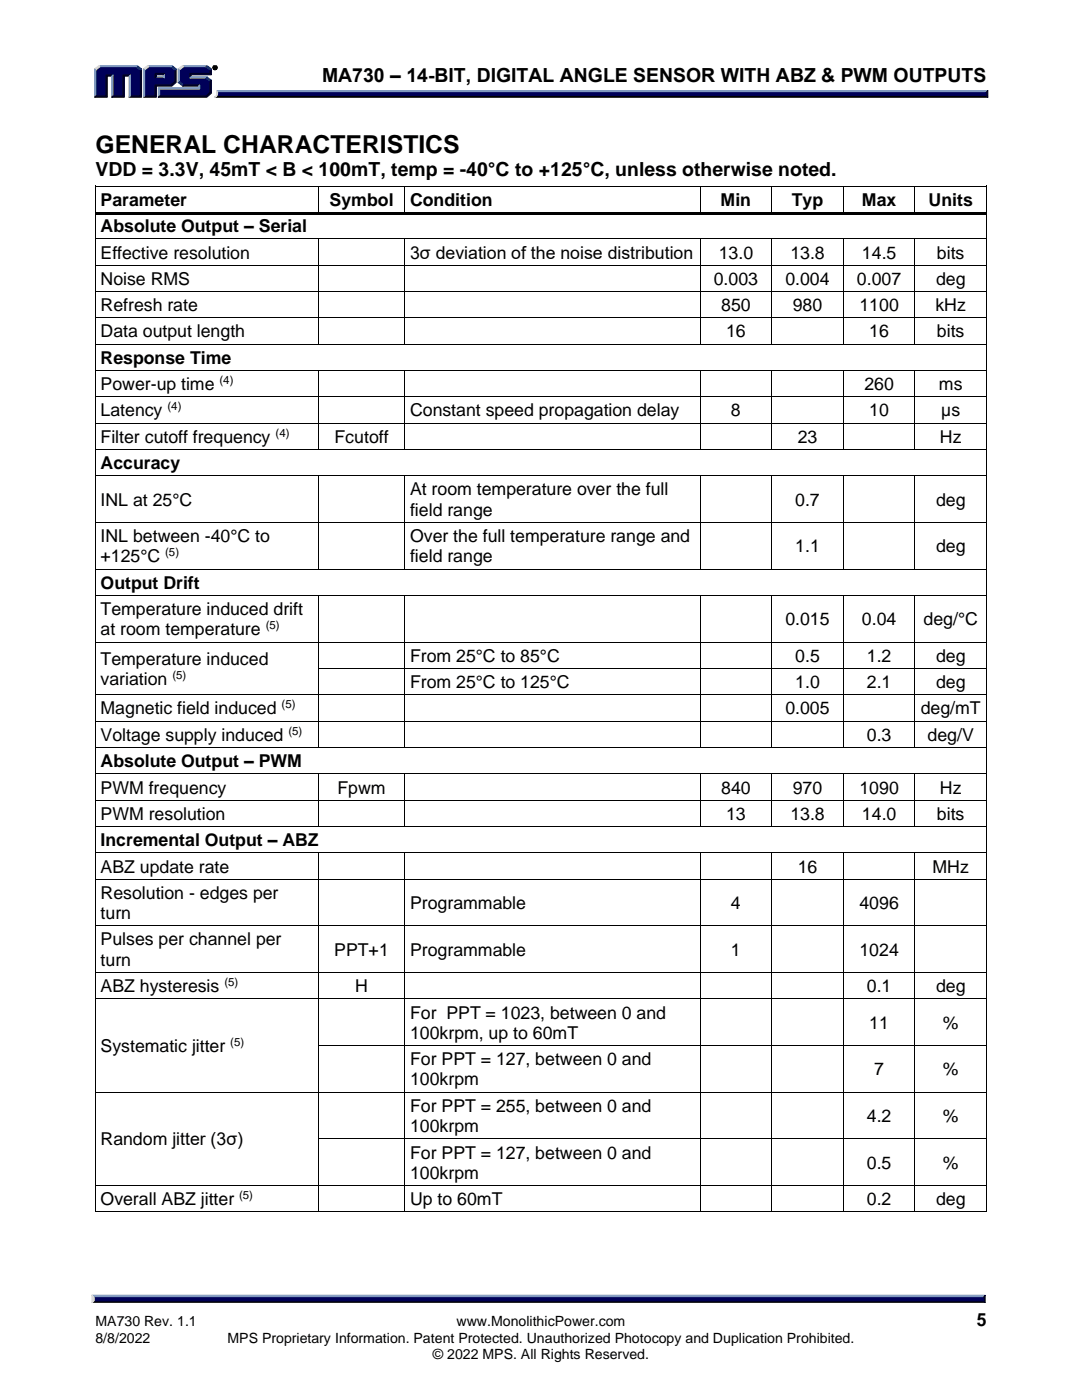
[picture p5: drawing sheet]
<svg xmlns="http://www.w3.org/2000/svg" width="216mm" height="279mm" viewBox="0 0 216 279" stroke-linecap="round" stroke-linejoin="round" font-family="sans-serif">
<g fill="#000" stroke="#000" stroke-width=".2">
<path d="M43.4 18.8h153.3l.4 .6h-154.3a.65 .65 0 0 0 .6-.6zM18.8 259.2h177.4l.4 .8h-178.3z"/>
<path d="M42.5 13.5a.46 .46 0 0 1 .9 0 .46 .46 0 0 1-.9 0zM42.5 13.5a.4 .4 0 0 0 .8 0 .4 .4 0 0 0-.8 0zM42.7 13.3h.3l.1 .4-.2-.2-.2 .2zM42.8 13.3l.1 .2 .1-.1z"/>
</g>
<g fill="#8099bf" stroke="#8099bf" stroke-width=".2">
<path d="M18.3 258.5h178.3l-.5 .7h-177.3z"/>
<path d="M43.2 18.1h153.9l-.4 .7h-153.3z"/>
<path d="M30.9 15.6l.3-.3h1.4l.2 .3z"/>
<path d="M36.5 13h4.8l-.2 .3h-4.5z"/>
<path d="M35.5 13.7l.3 .3v2.3l-.3 .1z"/>
<path d="M31.6 17.5h8v-.3l.3-.3v.9h-8z"/>
<path d="M31.6 17.5l.3 .3v1.3l-.3 .3z"/>
<path d="M37.9 15.6l.2-.3h3.2l-.2 .3z"/>
<path d="M29.5 13h4.8l-.2 .3h-4.4z"/>
<path d="M28.6 13.7l.3 .3v5.1l-.3 .3z"/>
<path d="M32.8 14.7v.9l-.2-.3v-.4z"/>
<path d="M19.8 13h7.6l-.3 .3h-7.2z"/>
<path d="M18.9 13.7l.2 .3v5.1l-.2 .3z"/>
<path d="M22.3 15.2l.2-.3v4.2l-.2 .3z"/>
<path d="M25.7 15.2l.3-.3v4.2l-.3 .3z"/>
</g>
<g fill="#000026" stroke="#000026" stroke-width=".2">
<path d="M196.6 258.5v1.5l-.4-.4v-.6z"/>
<path d="M197.1 18.1v1.3l-.4-.4v-.5z"/>
<path d="M36.6 16.9h3.3l-.3 .3h-3.1z"/>
<path d="M37.9 14.7h4v-.7l.3-.3v1.2h-4.1v.4l-.2 .3z"/>
<path d="M31.6 19.4l.3-.3h9.2l.8-.7v-2.2l.3-.2v2.6l-.9 .8z"/>
<path d="M30.9 16.9h3.2l.8-.6v-2.3l.2-.3v2.7l-.8 .8h-3.1v2.2h-2.6l.3-.3h2z"/>
<path d="M30.9 14.7h1.9l-.2 .2h-1.4v.4l-.3 .3z"/>
<path d="M28 14l.2-.3v5.7h-2.5l.3-.3h2z"/>
<path d="M21.1 14.9h1.4l-.2 .3h-.9v4.2h-2.5l.2-.3h2z"/>
<path d="M24.5 14.9h1.5l-.3 .3h-.9v4.2h-2.5l.2-.3h2z"/>
</g>
<g fill="#000059" stroke="#000059" stroke-width=".2">
<path d="M18.8 259h177.4v.6h-177.4z"/>
<path d="M43.4 18.5h153.3v.5h-153.4z"/>
<path d="M19.1 14l.8-.7h7.2l.9 .7v5.1h-2v-4.2h-1.5v4.2h-2v-4.2h-1.4v4.2h-2z"/>
<path d="M28.9 14l.8-.7h2.2v1.4h-1v.9h1.9v-.9h-1.2v-1.4h2.5l.8 .7v2.3l-.8 .6h-3.2v2.2h-2z"/>
<path d="M31.8 17.8h8v-.9h-3.2l-.8-.6v-2.3l.8-.7h4.5l.8 .7v.7h-4v.9h3.2l.8 .6v2.2l-.8 .7h-9.3z"/>
</g>
<g fill="#d9d9d9" stroke="#d9d9d9" stroke-width=".2">
<path d="M18.3 258.5l.5 .5v.6l-.5 .4z"/>
<path d="M43.2 18.1l.2 .5a.75 .75 0 0 1-.6 .8 1.12 1.12 0 0 0 .4-1.3z"/>
<path d="M35.5 13.7l1-.7 .1 .3-.8 .7z"/>
<path d="M28.6 13.7l.9-.7 .2 .3-.8 .7z"/>
<path d="M18.9 13.7l.9-.7 .1 .3-.8 .7z"/>
</g>
<g fill="#1a5999" stroke="#1a5999" stroke-width=".2">
<path d="M35.5 16.4l.3-.1 .8 .6-.1 .3z"/>
<path d="M41.3 15.3l.9 .7-.3 .2-.8-.6z"/>
<path d="M34.3 13l.8 .7-.2 .3-.8-.7z"/>
<path d="M27.4 13l.8 .7-.2 .3-.9-.7z"/>
<path d="M41.3 13l.9 .7-.3 .3-.8-.7z"/>
</g>
<g fill="#000">
<path d="M19 37.1h.1v.7h-.1z" fill-rule="evenodd"/>
<path d="M19 37.1h.1v.1h-.1z" fill-rule="evenodd"/>
<path d="M63.4 37.2h.2v.6h-.2z" fill-rule="evenodd"/>
<path d="M63.4 37.1h.2v.1h-.2z" fill-rule="evenodd"/>
<path d="M80.7 37.2h.2v.6h-.2z" fill-rule="evenodd"/>
<path d="M80.7 37.1h.2v.1h-.2z" fill-rule="evenodd"/>
<path d="M139.6 37.2h.2v.6h-.2z" fill-rule="evenodd"/>
<path d="M139.6 37.1h.2v.1h-.2z" fill-rule="evenodd"/>
<path d="M153.9 37.2h.2v.6h-.2z" fill-rule="evenodd"/>
<path d="M153.9 37.1h.2v.1h-.2z" fill-rule="evenodd"/>
<path d="M168.2 37.2h.2v.6h-.2z" fill-rule="evenodd"/>
<path d="M168.2 37.1h.2v.1h-.2z" fill-rule="evenodd"/>
<path d="M182.5 37.2h.2v.6h-.2z" fill-rule="evenodd"/>
<path d="M182.5 37.1h.2v.1h-.2z" fill-rule="evenodd"/>
<path d="M196.8 37.1h.2v.7h-.2z" fill-rule="evenodd"/>
<path d="M196.8 37.1h.2v.1h-.2z" fill-rule="evenodd"/>
<path d="M19 42.3h.1v.7h-.1z" fill-rule="evenodd"/>
<path d="M19 47.6h.1v.7h-.1z" fill-rule="evenodd"/>
<path d="M19 52.8h.1v.7h-.1z" fill-rule="evenodd"/>
<path d="M19 58.1h.1v.7h-.1z" fill-rule="evenodd"/>
<path d="M19.1 42.3h44.3v.5h-44.3z" fill-rule="evenodd"/>
<path d="M63.4 42.3h.6v.5h-.6z" fill-rule="evenodd"/>
<path d="M63.4 47.7h.2v.6h-.2z" fill-rule="evenodd"/>
<path d="M63.4 47.6h.2v.1h-.2z" fill-rule="evenodd"/>
<path d="M63.4 52.8h.2v.7h-.2z" fill-rule="evenodd"/>
<path d="M63.4 58.1h.2v.7h-.2z" fill-rule="evenodd"/>
<path d="M64 42.3h16.7v.5h-16.7z" fill-rule="evenodd"/>
<path d="M80.7 42.3h.5v.5h-.5z" fill-rule="evenodd"/>
<path d="M80.7 47.7h.2v.6h-.2z" fill-rule="evenodd"/>
<path d="M80.7 47.6h.2v.1h-.2z" fill-rule="evenodd"/>
<path d="M80.7 52.8h.2v.7h-.2z" fill-rule="evenodd"/>
<path d="M80.7 58.1h.2v.7h-.2z" fill-rule="evenodd"/>
<path d="M81.2 42.3h58.4v.5h-58.4z" fill-rule="evenodd"/>
<path d="M139.6 42.3h.6v.5h-.6z" fill-rule="evenodd"/>
<path d="M139.6 47.7h.2v.6h-.2z" fill-rule="evenodd"/>
<path d="M139.6 47.6h.2v.1h-.2z" fill-rule="evenodd"/>
<path d="M139.6 52.8h.2v.7h-.2z" fill-rule="evenodd"/>
<path d="M139.6 58.1h.2v.7h-.2z" fill-rule="evenodd"/>
<path d="M140.2 42.3h13.7v.5h-13.7z" fill-rule="evenodd"/>
<path d="M153.9 42.3h.5v.5h-.5z" fill-rule="evenodd"/>
<path d="M153.9 47.7h.2v.6h-.2z" fill-rule="evenodd"/>
<path d="M153.9 47.6h.2v.1h-.2z" fill-rule="evenodd"/>
<path d="M153.9 52.8h.2v.7h-.2z" fill-rule="evenodd"/>
<path d="M153.9 58.1h.2v.7h-.2z" fill-rule="evenodd"/>
<path d="M154.4 42.3h13.8v.5h-13.8z" fill-rule="evenodd"/>
<path d="M168.2 42.3h.5v.5h-.5z" fill-rule="evenodd"/>
<path d="M168.2 47.7h.2v.6h-.2z" fill-rule="evenodd"/>
<path d="M168.2 47.6h.2v.1h-.2z" fill-rule="evenodd"/>
<path d="M168.2 52.8h.2v.7h-.2z" fill-rule="evenodd"/>
<path d="M168.2 58.1h.2v.7h-.2z" fill-rule="evenodd"/>
<path d="M168.7 42.3h13.8v.5h-13.8z" fill-rule="evenodd"/>
<path d="M182.5 42.3h.5v.5h-.5z" fill-rule="evenodd"/>
<path d="M182.5 47.7h.2v.6h-.2z" fill-rule="evenodd"/>
<path d="M182.5 47.6h.2v.1h-.2z" fill-rule="evenodd"/>
<path d="M182.5 52.8h.2v.7h-.2z" fill-rule="evenodd"/>
<path d="M182.5 58.1h.2v.7h-.2z" fill-rule="evenodd"/>
<path d="M183 42.3h13.8v.5h-13.8z" fill-rule="evenodd"/>
<path d="M196.8 42.3h.2v.7h-.2z" fill-rule="evenodd"/>
<path d="M196.8 47.6h.2v.7h-.2z" fill-rule="evenodd"/>
<path d="M196.8 52.8h.2v.7h-.2z" fill-rule="evenodd"/>
<path d="M196.8 58.1h.2v.7h-.2z" fill-rule="evenodd"/>
<path d="M19 63.3h.1v.7h-.1z" fill-rule="evenodd"/>
<path d="M19 68.6h.1v.7h-.1z" fill-rule="evenodd"/>
<path d="M19 73.9h.1v.7h-.1z" fill-rule="evenodd"/>
<path d="M19 79.1h.1v.7h-.1z" fill-rule="evenodd"/>
<path d="M63.4 63.3h.2v.7h-.2z" fill-rule="evenodd"/>
<path d="M63.4 68.6h.2v.2h-.2z" fill-rule="evenodd"/>
<path d="M63.4 74h.2v.6h-.2z" fill-rule="evenodd"/>
<path d="M63.4 73.9h.2v.1h-.2z" fill-rule="evenodd"/>
<path d="M63.4 79.1h.2v.7h-.2z" fill-rule="evenodd"/>
<path d="M80.7 63.3h.2v.7h-.2z" fill-rule="evenodd"/>
<path d="M80.7 68.6h.2v.2h-.2z" fill-rule="evenodd"/>
<path d="M80.7 74h.2v.6h-.2z" fill-rule="evenodd"/>
<path d="M80.7 73.9h.2v.1h-.2z" fill-rule="evenodd"/>
<path d="M80.7 79.1h.2v.7h-.2z" fill-rule="evenodd"/>
<path d="M139.6 63.3h.2v.7h-.2z" fill-rule="evenodd"/>
<path d="M139.6 68.6h.2v.2h-.2z" fill-rule="evenodd"/>
<path d="M139.6 74h.2v.6h-.2z" fill-rule="evenodd"/>
<path d="M139.6 73.9h.2v.1h-.2z" fill-rule="evenodd"/>
<path d="M139.6 79.1h.2v.7h-.2z" fill-rule="evenodd"/>
<path d="M153.9 63.3h.2v.7h-.2z" fill-rule="evenodd"/>
<path d="M153.9 68.6h.2v.2h-.2z" fill-rule="evenodd"/>
<path d="M153.9 74h.2v.6h-.2z" fill-rule="evenodd"/>
<path d="M153.9 73.9h.2v.1h-.2z" fill-rule="evenodd"/>
<path d="M153.9 79.1h.2v.7h-.2z" fill-rule="evenodd"/>
<path d="M168.2 63.3h.2v.7h-.2z" fill-rule="evenodd"/>
<path d="M168.2 68.6h.2v.2h-.2z" fill-rule="evenodd"/>
<path d="M168.2 74h.2v.6h-.2z" fill-rule="evenodd"/>
<path d="M168.2 73.9h.2v.1h-.2z" fill-rule="evenodd"/>
<path d="M168.2 79.1h.2v.7h-.2z" fill-rule="evenodd"/>
<path d="M182.5 63.3h.2v.7h-.2z" fill-rule="evenodd"/>
<path d="M182.5 68.6h.2v.2h-.2z" fill-rule="evenodd"/>
<path d="M182.5 74h.2v.6h-.2z" fill-rule="evenodd"/>
<path d="M182.5 73.9h.2v.1h-.2z" fill-rule="evenodd"/>
<path d="M182.5 79.1h.2v.7h-.2z" fill-rule="evenodd"/>
<path d="M196.8 63.3h.2v.7h-.2z" fill-rule="evenodd"/>
<path d="M196.8 68.6h.2v.7h-.2z" fill-rule="evenodd"/>
<path d="M196.8 73.9h.2v.7h-.2z" fill-rule="evenodd"/>
<path d="M196.8 79.1h.2v.7h-.2z" fill-rule="evenodd"/>
<path d="M19 84.4h.1v.7h-.1z" fill-rule="evenodd"/>
<path d="M19 89.6h.1v.7h-.1z" fill-rule="evenodd"/>
<path d="M19 94.9h.1v.7h-.1z" fill-rule="evenodd"/>
<path d="M63.4 84.4h.2v.7h-.2z" fill-rule="evenodd"/>
<path d="M63.4 89.6h.2v.2h-.2z" fill-rule="evenodd"/>
<path d="M63.4 95h.2v.6h-.2z" fill-rule="evenodd"/>
<path d="M63.4 94.9h.2v.1h-.2z" fill-rule="evenodd"/>
<path d="M80.7 84.4h.2v.7h-.2z" fill-rule="evenodd"/>
<path d="M80.7 89.6h.2v.2h-.2z" fill-rule="evenodd"/>
<path d="M80.7 95h.2v.6h-.2z" fill-rule="evenodd"/>
<path d="M80.7 94.9h.2v.1h-.2z" fill-rule="evenodd"/>
<path d="M139.6 84.4h.2v.7h-.2z" fill-rule="evenodd"/>
<path d="M139.6 89.6h.2v.2h-.2z" fill-rule="evenodd"/>
<path d="M139.6 95h.2v.6h-.2z" fill-rule="evenodd"/>
<path d="M139.6 94.9h.2v.1h-.2z" fill-rule="evenodd"/>
<path d="M153.9 84.4h.2v.7h-.2z" fill-rule="evenodd"/>
<path d="M153.9 89.6h.2v.2h-.2z" fill-rule="evenodd"/>
<path d="M153.9 95h.2v.6h-.2z" fill-rule="evenodd"/>
<path d="M153.9 94.9h.2v.1h-.2z" fill-rule="evenodd"/>
<path d="M168.2 84.4h.2v.7h-.2z" fill-rule="evenodd"/>
<path d="M168.2 89.6h.2v.2h-.2z" fill-rule="evenodd"/>
<path d="M168.2 95h.2v.6h-.2z" fill-rule="evenodd"/>
<path d="M168.2 94.9h.2v.1h-.2z" fill-rule="evenodd"/>
<path d="M182.5 84.4h.2v.7h-.2z" fill-rule="evenodd"/>
<path d="M182.5 89.6h.2v.2h-.2z" fill-rule="evenodd"/>
<path d="M182.5 95h.2v.6h-.2z" fill-rule="evenodd"/>
<path d="M182.5 94.9h.2v.1h-.2z" fill-rule="evenodd"/>
<path d="M196.8 84.4h.2v.7h-.2z" fill-rule="evenodd"/>
<path d="M196.8 89.6h.2v.7h-.2z" fill-rule="evenodd"/>
<path d="M196.8 94.9h.2v.7h-.2z" fill-rule="evenodd"/>
<path d="M19 104.2h.1v.7h-.1z" fill-rule="evenodd"/>
<path d="M19 113.5h.1v.7h-.1z" fill-rule="evenodd"/>
<path d="M19 118.8h.1v.7h-.1z" fill-rule="evenodd"/>
<path d="M63.4 104.2h.2v.7h-.2z" fill-rule="evenodd"/>
<path d="M63.4 113.5h.2v.2h-.2z" fill-rule="evenodd"/>
<path d="M63.4 118.9h.2v.6h-.2z" fill-rule="evenodd"/>
<path d="M63.4 118.8h.2v.1h-.2z" fill-rule="evenodd"/>
<path d="M80.7 104.2h.2v.7h-.2z" fill-rule="evenodd"/>
<path d="M80.7 113.5h.2v.2h-.2z" fill-rule="evenodd"/>
<path d="M80.7 118.9h.2v.6h-.2z" fill-rule="evenodd"/>
<path d="M80.7 118.8h.2v.1h-.2z" fill-rule="evenodd"/>
<path d="M139.6 104.2h.2v.7h-.2z" fill-rule="evenodd"/>
<path d="M139.6 113.5h.2v.2h-.2z" fill-rule="evenodd"/>
<path d="M139.6 118.9h.2v.6h-.2z" fill-rule="evenodd"/>
<path d="M139.6 118.8h.2v.1h-.2z" fill-rule="evenodd"/>
<path d="M153.9 104.2h.2v.7h-.2z" fill-rule="evenodd"/>
<path d="M153.9 113.5h.2v.2h-.2z" fill-rule="evenodd"/>
<path d="M153.9 118.9h.2v.6h-.2z" fill-rule="evenodd"/>
<path d="M153.9 118.8h.2v.1h-.2z" fill-rule="evenodd"/>
<path d="M168.2 104.2h.2v.7h-.2z" fill-rule="evenodd"/>
<path d="M168.2 113.5h.2v.2h-.2z" fill-rule="evenodd"/>
<path d="M168.2 118.9h.2v.6h-.2z" fill-rule="evenodd"/>
<path d="M168.2 118.8h.2v.1h-.2z" fill-rule="evenodd"/>
<path d="M182.5 104.2h.2v.7h-.2z" fill-rule="evenodd"/>
<path d="M182.5 113.5h.2v.2h-.2z" fill-rule="evenodd"/>
<path d="M182.5 118.9h.2v.6h-.2z" fill-rule="evenodd"/>
<path d="M182.5 118.8h.2v.1h-.2z" fill-rule="evenodd"/>
<path d="M196.8 104.2h.2v.7h-.2z" fill-rule="evenodd"/>
<path d="M196.8 113.5h.2v.7h-.2z" fill-rule="evenodd"/>
<path d="M196.8 118.8h.2v.7h-.2z" fill-rule="evenodd"/>
<path d="M19 128.1h.1v.7h-.1z" fill-rule="evenodd"/>
<path d="M19 133.3h.1v.7h-.1z" fill-rule="evenodd"/>
<path d="M19 138.6h.1v.7h-.1z" fill-rule="evenodd"/>
<path d="M63.4 128.1h.2v.7h-.2z" fill-rule="evenodd"/>
<path d="M63.4 133.3h.2v.7h-.2z" fill-rule="evenodd"/>
<path d="M63.4 138.6h.2v.7h-.2z" fill-rule="evenodd"/>
<path d="M80.7 128.1h.2v.7h-.2z" fill-rule="evenodd"/>
<path d="M80.7 133.3h.2v.7h-.2z" fill-rule="evenodd"/>
<path d="M80.7 138.6h.2v.7h-.2z" fill-rule="evenodd"/>
<path d="M139.6 128.1h.2v.7h-.2z" fill-rule="evenodd"/>
<path d="M139.6 133.3h.2v.7h-.2z" fill-rule="evenodd"/>
<path d="M139.6 138.6h.2v.7h-.2z" fill-rule="evenodd"/>
<path d="M153.9 128.1h.2v.7h-.2z" fill-rule="evenodd"/>
<path d="M153.9 133.3h.2v.7h-.2z" fill-rule="evenodd"/>
<path d="M153.9 138.6h.2v.7h-.2z" fill-rule="evenodd"/>
<path d="M168.2 128.1h.2v.7h-.2z" fill-rule="evenodd"/>
<path d="M168.2 133.3h.2v.7h-.2z" fill-rule="evenodd"/>
<path d="M168.2 138.6h.2v.7h-.2z" fill-rule="evenodd"/>
<path d="M182.5 128.1h.2v.7h-.2z" fill-rule="evenodd"/>
<path d="M182.5 133.3h.2v.7h-.2z" fill-rule="evenodd"/>
<path d="M182.5 138.6h.2v.7h-.2z" fill-rule="evenodd"/>
<path d="M196.8 128.1h.2v.7h-.2z" fill-rule="evenodd"/>
<path d="M196.8 133.3h.2v.7h-.2z" fill-rule="evenodd"/>
<path d="M196.8 138.6h.2v.7h-.2z" fill-rule="evenodd"/>
<path d="M19 143.8h.1v.7h-.1z" fill-rule="evenodd"/>
<path d="M19 149.1h.1v.7h-.1z" fill-rule="evenodd"/>
<path d="M19 154.4h.1v.7h-.1z" fill-rule="evenodd"/>
<path d="M63.4 143.8h.2v.7h-.2z" fill-rule="evenodd"/>
<path d="M63.4 149.1h.2v.2h-.2z" fill-rule="evenodd"/>
<path d="M63.4 154.5h.2v.6h-.2z" fill-rule="evenodd"/>
<path d="M63.4 154.4h.2v.1h-.2z" fill-rule="evenodd"/>
<path d="M80.7 143.8h.2v.7h-.2z" fill-rule="evenodd"/>
<path d="M80.7 149.1h.2v.2h-.2z" fill-rule="evenodd"/>
<path d="M80.7 154.5h.2v.6h-.2z" fill-rule="evenodd"/>
<path d="M80.7 154.4h.2v.1h-.2z" fill-rule="evenodd"/>
<path d="M139.6 143.8h.2v.7h-.2z" fill-rule="evenodd"/>
<path d="M139.6 149.1h.2v.2h-.2z" fill-rule="evenodd"/>
<path d="M139.6 154.5h.2v.6h-.2z" fill-rule="evenodd"/>
<path d="M139.6 154.4h.2v.1h-.2z" fill-rule="evenodd"/>
<path d="M153.9 143.8h.2v.7h-.2z" fill-rule="evenodd"/>
<path d="M153.9 149.1h.2v.2h-.2z" fill-rule="evenodd"/>
<path d="M153.9 154.5h.2v.6h-.2z" fill-rule="evenodd"/>
<path d="M153.9 154.4h.2v.1h-.2z" fill-rule="evenodd"/>
<path d="M168.2 143.8h.2v.7h-.2z" fill-rule="evenodd"/>
<path d="M168.2 149.1h.2v.2h-.2z" fill-rule="evenodd"/>
<path d="M168.2 154.5h.2v.6h-.2z" fill-rule="evenodd"/>
<path d="M168.2 154.4h.2v.1h-.2z" fill-rule="evenodd"/>
<path d="M182.5 143.8h.2v.7h-.2z" fill-rule="evenodd"/>
<path d="M182.5 149.1h.2v.2h-.2z" fill-rule="evenodd"/>
<path d="M182.5 154.5h.2v.6h-.2z" fill-rule="evenodd"/>
<path d="M182.5 154.4h.2v.1h-.2z" fill-rule="evenodd"/>
<path d="M196.8 143.8h.2v.7h-.2z" fill-rule="evenodd"/>
<path d="M196.8 149.1h.2v.7h-.2z" fill-rule="evenodd"/>
<path d="M196.8 154.4h.2v.7h-.2z" fill-rule="evenodd"/>
<path d="M19 159.6h.1v.7h-.1z" fill-rule="evenodd"/>
<path d="M19 164.9h.1v.7h-.1z" fill-rule="evenodd"/>
<path d="M19 170.1h.1v.7h-.1z" fill-rule="evenodd"/>
<path d="M19 175.4h.1v.7h-.1z" fill-rule="evenodd"/>
<path d="M63.4 159.6h.2v.7h-.2z" fill-rule="evenodd"/>
<path d="M63.4 164.9h.2v.2h-.2z" fill-rule="evenodd"/>
<path d="M63.4 170.3h.2v.5h-.2z" fill-rule="evenodd"/>
<path d="M63.4 170.1h.2v.2h-.2z" fill-rule="evenodd"/>
<path d="M63.4 175.4h.2v.7h-.2z" fill-rule="evenodd"/>
<path d="M80.7 159.6h.2v.7h-.2z" fill-rule="evenodd"/>
<path d="M80.7 164.9h.2v.2h-.2z" fill-rule="evenodd"/>
<path d="M80.7 170.3h.2v.5h-.2z" fill-rule="evenodd"/>
<path d="M80.7 170.1h.2v.2h-.2z" fill-rule="evenodd"/>
<path d="M80.7 175.4h.2v.7h-.2z" fill-rule="evenodd"/>
<path d="M139.6 159.6h.2v.7h-.2z" fill-rule="evenodd"/>
<path d="M139.6 164.9h.2v.2h-.2z" fill-rule="evenodd"/>
<path d="M139.6 170.3h.2v.5h-.2z" fill-rule="evenodd"/>
<path d="M139.6 170.1h.2v.2h-.2z" fill-rule="evenodd"/>
<path d="M139.6 175.4h.2v.7h-.2z" fill-rule="evenodd"/>
<path d="M153.9 159.6h.2v.7h-.2z" fill-rule="evenodd"/>
<path d="M153.9 164.9h.2v.2h-.2z" fill-rule="evenodd"/>
<path d="M153.9 170.3h.2v.5h-.2z" fill-rule="evenodd"/>
<path d="M153.9 170.1h.2v.2h-.2z" fill-rule="evenodd"/>
<path d="M153.9 175.4h.2v.7h-.2z" fill-rule="evenodd"/>
<path d="M168.2 159.6h.2v.7h-.2z" fill-rule="evenodd"/>
<path d="M168.2 164.9h.2v.2h-.2z" fill-rule="evenodd"/>
<path d="M168.2 170.3h.2v.5h-.2z" fill-rule="evenodd"/>
<path d="M168.2 170.1h.2v.2h-.2z" fill-rule="evenodd"/>
<path d="M168.2 175.4h.2v.7h-.2z" fill-rule="evenodd"/>
<path d="M182.5 159.6h.2v.7h-.2z" fill-rule="evenodd"/>
<path d="M182.5 164.9h.2v.2h-.2z" fill-rule="evenodd"/>
<path d="M182.5 170.3h.2v.5h-.2z" fill-rule="evenodd"/>
<path d="M182.5 170.1h.2v.2h-.2z" fill-rule="evenodd"/>
<path d="M182.5 175.4h.2v.7h-.2z" fill-rule="evenodd"/>
<path d="M196.8 159.6h.2v.7h-.2z" fill-rule="evenodd"/>
<path d="M196.8 164.9h.2v.7h-.2z" fill-rule="evenodd"/>
<path d="M196.8 170.1h.2v.7h-.2z" fill-rule="evenodd"/>
<path d="M196.8 175.4h.2v.7h-.2z" fill-rule="evenodd"/>
<path d="M19 184.7h.1v.7h-.1z" fill-rule="evenodd"/>
<path d="M19 194h.1v.7h-.1z" fill-rule="evenodd"/>
<path d="M19 199.3h.1v.7h-.1z" fill-rule="evenodd"/>
<path d="M63.4 184.7h.2v.7h-.2z" fill-rule="evenodd"/>
<path d="M63.4 194h.2v.7h-.2z" fill-rule="evenodd"/>
<path d="M63.4 199.3h.2v.7h-.2z" fill-rule="evenodd"/>
<path d="M80.7 184.7h.2v.7h-.2z" fill-rule="evenodd"/>
<path d="M80.7 194h.2v.7h-.2z" fill-rule="evenodd"/>
<path d="M80.7 199.3h.2v.7h-.2z" fill-rule="evenodd"/>
<path d="M139.6 184.7h.2v.7h-.2z" fill-rule="evenodd"/>
<path d="M139.6 194h.2v.7h-.2z" fill-rule="evenodd"/>
<path d="M139.6 199.3h.2v.7h-.2z" fill-rule="evenodd"/>
<path d="M153.9 184.7h.2v.7h-.2z" fill-rule="evenodd"/>
<path d="M153.9 194h.2v.7h-.2z" fill-rule="evenodd"/>
<path d="M153.9 199.3h.2v.7h-.2z" fill-rule="evenodd"/>
<path d="M168.2 184.7h.2v.7h-.2z" fill-rule="evenodd"/>
<path d="M168.2 194h.2v.7h-.2z" fill-rule="evenodd"/>
<path d="M168.2 199.3h.2v.7h-.2z" fill-rule="evenodd"/>
<path d="M182.5 184.7h.2v.7h-.2z" fill-rule="evenodd"/>
<path d="M182.5 194h.2v.7h-.2z" fill-rule="evenodd"/>
<path d="M182.5 199.3h.2v.7h-.2z" fill-rule="evenodd"/>
<path d="M196.8 184.7h.2v.7h-.2z" fill-rule="evenodd"/>
<path d="M196.8 194h.2v.7h-.2z" fill-rule="evenodd"/>
<path d="M196.8 199.3h.2v.7h-.2z" fill-rule="evenodd"/>
<path d="M19 208.6h.1v.7h-.1z" fill-rule="evenodd"/>
<path d="M19 217.9h.1v.7h-.1z" fill-rule="evenodd"/>
<path d="M63.4 208.6h.2v.7h-.2z" fill-rule="evenodd"/>
<path d="M63.4 217.9h.2v.7h-.2z" fill-rule="evenodd"/>
<path d="M80.7 208.6h.2v.7h-.2z" fill-rule="evenodd"/>
<path d="M80.7 217.9h.2v.7h-.2z" fill-rule="evenodd"/>
<path d="M139.6 208.6h.2v.7h-.2z" fill-rule="evenodd"/>
<path d="M139.6 217.9h.2v.7h-.2z" fill-rule="evenodd"/>
<path d="M153.9 208.6h.2v.7h-.2z" fill-rule="evenodd"/>
<path d="M153.9 217.9h.2v.7h-.2z" fill-rule="evenodd"/>
<path d="M168.2 208.6h.2v.7h-.2z" fill-rule="evenodd"/>
<path d="M168.2 217.9h.2v.7h-.2z" fill-rule="evenodd"/>
<path d="M182.5 208.6h.2v.7h-.2z" fill-rule="evenodd"/>
<path d="M182.5 217.9h.2v.7h-.2z" fill-rule="evenodd"/>
<path d="M196.8 208.6h.2v.7h-.2z" fill-rule="evenodd"/>
<path d="M196.8 217.9h.2v.7h-.2z" fill-rule="evenodd"/>
<path d="M19 227.2h.1v.7h-.1z" fill-rule="evenodd"/>
<path d="M19 236.5h.1v.7h-.1z" fill-rule="evenodd"/>
<path d="M63.4 227.2h.2v.7h-.2z" fill-rule="evenodd"/>
<path d="M63.4 236.5h.2v.7h-.2z" fill-rule="evenodd"/>
<path d="M80.7 227.2h.2v.7h-.2z" fill-rule="evenodd"/>
<path d="M80.7 236.5h.2v.7h-.2z" fill-rule="evenodd"/>
<path d="M139.6 227.2h.2v.7h-.2z" fill-rule="evenodd"/>
<path d="M139.6 236.5h.2v.7h-.2z" fill-rule="evenodd"/>
<path d="M153.9 227.2h.2v.7h-.2z" fill-rule="evenodd"/>
<path d="M153.9 236.5h.2v.7h-.2z" fill-rule="evenodd"/>
<path d="M168.2 227.2h.2v.7h-.2z" fill-rule="evenodd"/>
<path d="M168.2 236.5h.2v.7h-.2z" fill-rule="evenodd"/>
<path d="M182.5 227.2h.2v.7h-.2z" fill-rule="evenodd"/>
<path d="M182.5 236.5h.2v.7h-.2z" fill-rule="evenodd"/>
<path d="M196.8 227.2h.2v.7h-.2z" fill-rule="evenodd"/>
<path d="M196.8 236.5h.2v.7h-.2z" fill-rule="evenodd"/>
<path d="M19 241.8h.1v.1h-.1z" fill-rule="evenodd"/>
<path d="M19 241.8h.1v.1h-.1z" fill-rule="evenodd"/>
<path d="M63.4 241.8h.2v.1h-.2z" fill-rule="evenodd"/>
<path d="M80.7 241.8h.2v.1h-.2z" fill-rule="evenodd"/>
<path d="M139.6 241.8h.2v.1h-.2z" fill-rule="evenodd"/>
<path d="M153.9 241.8h.2v.1h-.2z" fill-rule="evenodd"/>
<path d="M168.2 241.8h.2v.1h-.2z" fill-rule="evenodd"/>
<path d="M182.5 241.8h.2v.1h-.2z" fill-rule="evenodd"/>
<path d="M196.8 241.8h.2v.1h-.2z" fill-rule="evenodd"/>
<path d="M196.8 241.8h.2v.1h-.2z" fill-rule="evenodd"/>
</g>
<g fill="none" stroke="#000" stroke-width=".2">
<path d="M19 37.8v4.5M19.1 37.1h44.3M63.5 37.8v4.5M63.6 37.1h17.1M80.8 37.8v4.5M80.9 37.1h58.7M139.7 37.8v4.5M139.8 37.1h14.1M154 37.8v4.5M154.1 37.1h14.1M168.3 37.8v4.5M168.4 37.1h14.1"/>
<path d="M182.6 37.8v4.5M182.7 37.1h14.1M196.9 37.8v4.5M19 43v4.6M19 48.3v4.5M19 53.5v4.6M19 58.8v4.5M19.1 47.7h44.3M19.1 52.9h44.3M19.1 58.2h44.3M63.5 48.3v4.5M63.5 53.5v4.6"/>
<path d="M63.5 58.8v4.5M63.6 47.7h17.1M63.6 52.9h17.1M63.6 58.2h17.1M80.8 48.3v4.5M80.8 53.5v4.6M80.8 58.8v4.5M80.9 47.7h58.7M80.9 52.9h58.7M80.9 58.2h58.7M139.7 48.3v4.5M139.7 53.5v4.6"/>
<path d="M139.7 58.8v4.5M139.8 47.7h14.1M139.8 52.9h14.1M139.8 58.2h14.1M154 48.3v4.5M154 53.5v4.6M154 58.8v4.5M154.1 47.7h14.1M154.1 52.9h14.1M154.1 58.2h14.1M168.3 48.3v4.5M168.3 53.5v4.6"/>
<path d="M168.3 58.8v4.5M168.4 47.7h14.1M168.4 52.9h14.1M168.4 58.2h14.1M182.6 48.3v4.5M182.6 53.5v4.6M182.6 58.8v4.5M182.7 47.7h14.1M182.7 52.9h14.1M182.7 58.2h14.1M196.9 43v4.6M196.9 48.3v4.5"/>
<path d="M196.9 53.5v4.6M196.9 58.8v4.5M19 64v4.6M19 69.3v4.6M19 74.6v4.5M19 79.8v4.6M19.1 63.4h44.3M19.1 68.7h44.3M19.1 73.9h44.3M19.1 79.2h44.3M63.5 64v4.6M63.5 74.6v4.5"/>
<path d="M63.5 79.8v4.6M63.6 63.4h17.1M63.6 68.7h17.1M63.6 73.9h17.1M63.6 79.2h17.1M80.8 64v4.6M80.8 74.6v4.5M80.8 79.8v4.6M80.9 63.4h58.7M80.9 68.7h58.7M80.9 73.9h58.7M80.9 79.2h58.7"/>
<path d="M139.7 64v4.6M139.7 74.6v4.5M139.7 79.8v4.6M139.8 63.4h14.1M139.8 68.7h14.1M139.8 73.9h14.1M139.8 79.2h14.1M154 64v4.6M154 74.6v4.5M154 79.8v4.6M154.1 63.4h14.1M154.1 68.7h14.1"/>
<path d="M154.1 73.9h14.1M154.1 79.2h14.1M168.3 64v4.6M168.3 74.6v4.5M168.3 79.8v4.6M168.4 63.4h14.1M168.4 68.7h14.1M168.4 73.9h14.1M168.4 79.2h14.1M182.6 64v4.6M182.6 74.6v4.5M182.6 79.8v4.6"/>
<path d="M182.7 63.4h14.1M182.7 68.7h14.1M182.7 73.9h14.1M182.7 79.2h14.1M196.9 64v4.6M196.9 69.3v4.6M196.9 74.6v4.5M196.9 79.8v4.6M19 85.1v4.5M19 90.3v4.6M19 95.6v8.6M19.1 84.5h44.3"/>
<path d="M19.1 89.7h44.3M19.1 95h44.3M63.5 85.1v4.5M63.5 95.6v8.6M63.6 84.5h17.1M63.6 89.7h17.1M63.6 95h17.1M80.8 85.1v4.5M80.8 95.6v8.6M80.9 84.5h58.7M80.9 89.7h58.7M80.9 95h58.7"/>
<path d="M139.7 85.1v4.5M139.7 95.6v8.6M139.8 84.5h14.1M139.8 89.7h14.1M139.8 95h14.1M154 85.1v4.5M154 95.6v8.6M154.1 84.5h14.1M154.1 89.7h14.1M154.1 95h14.1M168.3 85.1v4.5M168.3 95.6v8.6"/>
<path d="M168.4 84.5h14.1M168.4 89.7h14.1M168.4 95h14.1M182.6 85.1v4.5M182.6 95.6v8.6M182.7 84.5h14.1M182.7 89.7h14.1M182.7 95h14.1M196.9 85.1v4.5M196.9 90.3v4.6M196.9 95.6v8.6M19 104.9v8.6"/>
<path d="M19 114.2v4.6M19 119.5v8.6M19.1 104.3h44.3M19.1 113.6h44.3M19.1 118.8h44.3M63.5 104.9v8.6M63.5 119.5v8.6M63.6 104.3h17.1M63.6 113.6h17.1M63.6 118.8h17.1M80.8 104.9v8.6M80.8 119.5v8.6"/>
<path d="M80.9 104.3h58.7M80.9 113.6h58.7M80.9 118.8h58.7M139.7 104.9v8.6M139.7 119.5v8.6M139.8 104.3h14.1M139.8 113.6h14.1M139.8 118.8h14.1M154 104.9v8.6M154 119.5v8.6M154.1 104.3h14.1M154.1 113.6h14.1"/>
<path d="M154.1 118.8h14.1M168.3 104.9v8.6M168.3 119.5v8.6M168.4 104.3h14.1M168.4 113.6h14.1M168.4 118.8h14.1M182.6 104.9v8.6M182.6 119.5v8.6M182.7 104.3h14.1M182.7 113.6h14.1M182.7 118.8h14.1M196.9 104.9v8.6"/>
<path d="M196.9 114.2v4.6M196.9 119.5v8.6M19 128.8v4.5M19 134v4.6M19 139.3v4.5M19.1 128.2h44.3M19.1 138.7h44.3M63.5 128.8v4.5M63.5 134v4.6M63.5 139.3v4.5M63.6 128.2h17.1M63.6 133.4h17.1"/>
<path d="M63.6 138.7h17.1M80.8 128.8v4.5M80.8 134v4.6M80.8 139.3v4.5M80.9 128.2h58.7M80.9 133.4h58.7M80.9 138.7h58.7M139.7 128.8v4.5M139.7 134v4.6M139.7 139.3v4.5M139.8 128.2h14.1M139.8 133.4h14.1"/>
<path d="M139.8 138.7h14.1M154 128.8v4.5M154 134v4.6M154 139.3v4.5M154.1 128.2h14.1M154.1 133.4h14.1M154.1 138.7h14.1M168.3 128.8v4.5M168.3 134v4.6M168.3 139.3v4.5M168.4 128.2h14.1M168.4 133.4h14.1"/>
<path d="M168.4 138.7h14.1M182.6 128.8v4.5M182.6 134v4.6M182.6 139.3v4.5M182.7 128.2h14.1M182.7 133.4h14.1M182.7 138.7h14.1M196.9 128.8v4.5M196.9 134v4.6M196.9 139.3v4.5M19 144.5v4.6M19 149.8v4.6"/>
<path d="M19 155.1v4.5M19.1 143.9h44.3M19.1 149.2h44.3M19.1 154.4h44.3M19.1 159.7h44.3M63.5 144.5v4.6M63.5 155.1v4.5M63.6 143.9h17.1M63.6 149.2h17.1M63.6 154.4h17.1M63.6 159.7h17.1M80.8 144.5v4.6"/>
<path d="M80.8 155.1v4.5M80.9 143.9h58.7M80.9 149.2h58.7M80.9 154.4h58.7M80.9 159.7h58.7M139.7 144.5v4.6M139.7 155.1v4.5M139.8 143.9h14.1M139.8 149.2h14.1M139.8 154.4h14.1M139.8 159.7h14.1M154 144.5v4.6"/>
<path d="M154 155.1v4.5M154.1 143.9h14.1M154.1 149.2h14.1M154.1 154.4h14.1M154.1 159.7h14.1M168.3 144.5v4.6M168.3 155.1v4.5M168.4 143.9h14.1M168.4 149.2h14.1M168.4 154.4h14.1M168.4 159.7h14.1M182.6 144.5v4.6"/>
<path d="M182.6 155.1v4.5M182.7 143.9h14.1M182.7 149.2h14.1M182.7 154.4h14.1M182.7 159.7h14.1M196.9 144.5v4.6M196.9 149.8v4.6M196.9 155.1v4.5M19 160.3v4.6M19 165.6v4.5M19 170.8v4.6M19 176.1v8.6"/>
<path d="M19.1 165h44.3M19.1 170.2h44.3M19.1 175.5h44.3M63.5 160.3v4.6M63.5 170.8v4.6M63.5 176.1v8.6M63.6 165h17.1M63.6 170.2h17.1M63.6 175.5h17.1M80.8 160.3v4.6M80.8 170.8v4.6M80.8 176.1v8.6"/>
<path d="M80.9 165h58.7M80.9 170.2h58.7M80.9 175.5h58.7M139.7 160.3v4.6M139.7 170.8v4.6M139.7 176.1v8.6M139.8 165h14.1M139.8 170.2h14.1M139.8 175.5h14.1M154 160.3v4.6M154 170.8v4.6M154 176.1v8.6"/>
<path d="M154.1 165h14.1M154.1 170.2h14.1M154.1 175.5h14.1M168.3 160.3v4.6M168.3 170.8v4.6M168.3 176.1v8.6M168.4 165h14.1M168.4 170.2h14.1M168.4 175.5h14.1M182.6 160.3v4.6M182.6 170.8v4.6M182.6 176.1v8.6"/>
<path d="M182.7 165h14.1M182.7 170.2h14.1M182.7 175.5h14.1M196.9 160.3v4.6M196.9 165.6v4.5M196.9 170.8v4.6M196.9 176.1v8.6M19 185.4v8.6M19 194.7v4.6M19 200v8.6M19.1 184.8h44.3M19.1 194.1h44.3"/>
<path d="M19.1 199.4h44.3M63.5 185.4v8.6M63.5 194.7v4.6M63.5 200v8.6M63.6 184.8h17.1M63.6 194.1h17.1M63.6 199.4h17.1M80.8 185.4v8.6M80.8 194.7v4.6M80.8 200v8.6M80.9 184.8h58.7M80.9 194.1h58.7"/>
<path d="M80.9 199.4h58.7M139.7 185.4v8.6M139.7 194.7v4.6M139.7 200v8.6M139.8 184.8h14.1M139.8 194.1h14.1M139.8 199.4h14.1M154 185.4v8.6M154 194.7v4.6M154 200v8.6M154.1 184.8h14.1M154.1 194.1h14.1"/>
<path d="M154.1 199.4h14.1M168.3 185.4v8.6M168.3 194.7v4.6M168.3 200v8.6M168.4 184.8h14.1M168.4 194.1h14.1M168.4 199.4h14.1M182.6 185.4v8.6M182.6 194.7v4.6M182.6 200v8.6M182.7 184.8h14.1M182.7 194.1h14.1"/>
<path d="M182.7 199.4h14.1M196.9 185.4v8.6M196.9 194.7v4.6M196.9 200v8.6M19 209.3v8.6M19 218.6v8.6M19.1 218h44.3M63.5 209.3v8.6M63.5 218.6v8.6M63.6 208.7h17.1M63.6 218h17.1M80.8 209.3v8.6"/>
<path d="M80.8 218.6v8.6M80.9 208.7h58.7M80.9 218h58.7M139.7 209.3v8.6M139.7 218.6v8.6M139.8 208.7h14.1M139.8 218h14.1M154 209.3v8.6M154 218.6v8.6M154.1 208.7h14.1M154.1 218h14.1M168.3 209.3v8.6"/>
<path d="M168.3 218.6v8.6M168.4 208.7h14.1M168.4 218h14.1M182.6 209.3v8.6M182.6 218.6v8.6M182.7 208.7h14.1M182.7 218h14.1M196.9 209.3v8.6M196.9 218.6v8.6M19 227.9v8.6M19 237.2v4.6M19.1 236.6h44.3"/>
<path d="M63.5 227.9v8.6M63.5 237.2v4.6M63.6 227.3h17.1M63.6 236.6h17.1M80.8 227.9v8.6M80.8 237.2v4.6M80.9 227.3h58.7M80.9 236.6h58.7M139.7 227.9v8.6M139.7 237.2v4.6M139.8 227.3h14.1M139.8 236.6h14.1"/>
<path d="M154 227.9v8.6M154 237.2v4.6M154.1 227.3h14.1M154.1 236.6h14.1M168.3 227.9v8.6M168.3 237.2v4.6M168.4 227.3h14.1M168.4 236.6h14.1M182.6 227.9v8.6M182.6 237.2v4.6M182.7 227.3h14.1M182.7 236.6h14.1"/>
<path d="M196.9 227.9v8.6M196.9 237.2v4.6M19.1 241.9h44.3M63.6 241.9h17.1M80.9 241.9h58.7M139.8 241.9h14.1M154.1 241.9h14.1M168.4 241.9h14.1M182.7 241.9h14.1"/>
</g>
<text font-size="4.9" x="19" y="30.5">GENERAL CHARACTERISTICS</text>
<g font-size="3.9">
<text x="64.3" y="16.3">MA730 – 14-BIT, DIGITAL ANGLE SENSOR WITH ABZ &amp; PWM OUTPUTS</text>
<text x="19" y="35.2">VDD = 3.3V, 45mT &lt; B &lt; 100mT, temp = -40°C to +125°C, unless otherwise noted.</text>
</g>
<g font-size="3.5">
<text x="20.1" y="41.1">Parameter</text>
<text x="65.8" y="41.1">Symbol</text>
<text x="81.8" y="41.1">Condition</text>
<text x="143.8" y="41.1">Min</text>
<text x="158" y="41.1">Typ</text>
<text x="172" y="41.1">Max</text>
<text x="185.3" y="41.1">Units</text>
<text x="20.1" y="46.3">Absolute Output – Serial</text>
<text x="20.1" y="51.6">Effective resolution</text>
<text x="81.8" y="51.6">3σ deviation of the noise distribution</text>
<text x="143.4" y="51.6">13.0</text>
<text x="157.7" y="51.6">13.8</text>
<text x="172" y="51.6">14.5</text>
<text x="187" y="51.6">bits</text>
<text x="20.1" y="56.8">Noise RMS</text>
<text x="142.4" y="56.8">0.003</text>
<text x="156.7" y="56.8">0.004</text>
<text x="171" y="56.8">0.007</text>
<text x="186.8" y="56.8">deg</text>
<text x="20.1" y="62.1">Refresh rate</text>
<text x="143.9" y="62.1">850</text>
<text x="158.2" y="62.1">980</text>
<text x="171.5" y="62.1">1100</text>
<text x="186.7" y="62.1">kHz</text>
<text x="20.1" y="67.3">Data output length</text>
<text x="144.9" y="67.3">16</text>
<text x="173.5" y="67.3">16</text>
<text x="187" y="67.3">bits</text>
<text x="20.1" y="72.6">Response Time</text>
<text x="20.1" y="77.9">Power-up time</text>
<text x="172.5" y="77.9">260</text>
<text x="187.4" y="77.9">ms</text>
<text x="20.1" y="83.1">Latency</text>
<text x="81.8" y="83.1">Constant speed propagation delay</text>
<text x="145.9" y="83.1">8</text>
<text x="173.5" y="83.1">10</text>
<text x="187.8" y="83.1">µs</text>
<text x="20.1" y="88.4">Filter cutoff frequency</text>
<text x="66.7" y="88.4">Fcutoff</text>
<text x="159.2" y="88.4">23</text>
<text x="187.6" y="88.4">Hz</text>
<text x="20.1" y="93.6">Accuracy</text>
<text x="20.1" y="100.9">INL at 25°C</text>
<text x="81.8" y="98.9">At room temperature over the full</text>
<text x="158.7" y="100.9">0.7</text>
<text x="186.8" y="100.9">deg</text>
<text x="81.8" y="102.9">field range</text>
<text x="20.1" y="108.2">INL between -40°C to</text>
<text x="20.1" y="112.3">+125°C</text>
<text x="81.8" y="108.2">Over the full temperature range and</text>
<text x="81.8" y="112.3">field range</text>
<text x="158.7" y="110.2">1.1</text>
<text x="186.8" y="110.2">deg</text>
<text x="20.1" y="117.5">Output Drift</text>
<text x="20.1" y="122.8">Temperature induced drift</text>
<text x="156.7" y="124.8">0.015</text>
<text x="172" y="124.8">0.04</text>
<text x="184.3" y="124.8">deg/°C</text>
<text x="20.1" y="126.8">at room temperature</text>
<text x="20.1" y="132.7">Temperature induced</text>
<text x="20.1" y="136.7">variation</text>
<text x="81.8" y="132.1">From 25°C to 85°C</text>
<text x="81.8" y="137.3">From 25°C to 125°C</text>
<text x="158.7" y="132.1">0.5</text>
<text x="158.7" y="137.3">1.0</text>
<text x="173" y="132.1">1.2</text>
<text x="173" y="137.3">2.1</text>
<text x="186.8" y="132.1">deg</text>
<text x="186.8" y="137.3">deg</text>
<text x="20.1" y="142.6">Magnetic field induced</text>
<text x="156.7" y="142.6">0.005</text>
<text x="183.7" y="142.6">deg/mT</text>
<text x="20.1" y="147.9">Voltage supply induced</text>
<text x="173" y="147.9">0.3</text>
<text x="185.1" y="147.9">deg/V</text>
<text x="20.1" y="153.1">Absolute Output – PWM</text>
<text x="20.1" y="158.4">PWM frequency</text>
<text x="67.3" y="158.4">Fpwm</text>
<text x="143.9" y="158.4">840</text>
<text x="158.2" y="158.4">970</text>
<text x="171.5" y="158.4">1090</text>
<text x="187.6" y="158.4">Hz</text>
<text x="20.1" y="163.6">PWM resolution</text>
<text x="144.9" y="163.6">13</text>
<text x="157.7" y="163.6">13.8</text>
<text x="172" y="163.6">14.0</text>
<text x="187" y="163.6">bits</text>
<text x="20.1" y="168.9">Incremental Output – ABZ</text>
<text x="20.1" y="174.1">ABZ update rate</text>
<text x="20.1" y="179.4">Resolution - edges per</text>
<text x="159.2" y="174.1">16</text>
<text x="186.1" y="174.1">MHz</text>
<text x="20.1" y="183.4">turn</text>
<text x="81.8" y="181.4">Programmable</text>
<text x="145.9" y="181.4">4</text>
<text x="171.5" y="181.4">4096</text>
<text x="20.1" y="188.7">Pulses per channel per</text>
<text x="66.7" y="190.7">PPT+1</text>
<text x="81.8" y="190.7">Programmable</text>
<text x="145.9" y="190.7">1</text>
<text x="171.5" y="190.7">1024</text>
<text x="20.1" y="192.8">turn</text>
<text x="20.1" y="198">ABZ hysteresis</text>
<text x="70.9" y="198">H</text>
<text x="81.8" y="203.3">For PPT = 1023, between 0 and</text>
<text x="173" y="198">0.1</text>
<text x="186.8" y="198">deg</text>
<text x="20.1" y="209.9">Systematic jitter</text>
<text x="81.8" y="207.3">100krpm, up to 60mT</text>
<text x="173.5" y="205.3">11</text>
<text x="188.2" y="205.3">%</text>
<text x="81.8" y="212.6">For PPT = 127, between 0 and</text>
<text x="174.4" y="214.6">7</text>
<text x="188.2" y="214.6">%</text>
<text x="81.8" y="216.6">100krpm</text>
<text x="81.8" y="221.9">For PPT = 255, between 0 and</text>
<text x="81.8" y="225.9">100krpm</text>
<text x="173" y="223.9">4.2</text>
<text x="188.2" y="223.9">%</text>
<text x="20.1" y="228.6">Random jitter (3σ)</text>
<text x="81.8" y="231.2">For PPT = 127, between 0 and</text>
<text x="173" y="233.2">0.5</text>
<text x="188.2" y="233.2">%</text>
<text x="81.8" y="235.3">100krpm</text>
<text x="20.1" y="240.5">Overall ABZ jitter</text>
<text x="81.8" y="240.5">Up to 60mT</text>
<text x="173" y="240.5">0.2</text>
<text x="186.8" y="240.5">deg</text>
<text x="194.9" y="264.6">5</text>
</g>
<g font-size="2.8">
<text x="19" y="264.6">MA730 Rev. 1.1</text>
<text x="19" y="267.9">8/8/2022</text>
<text x="45.4" y="267.9">MPS Proprietary Information. Patent Protected. Unauthorized Photocopy and Duplication Prohibited.</text>
<text x="91.1" y="264.6">www.MonolithicPower.com</text>
<text x="86.4" y="271.2">© 2022 MPS. All Rights Reserved.</text>
</g>
<g font-size="2.3">
<text x="43.8" y="76.6">(4)</text>
<text x="33.4" y="81.9">(4)</text>
<text x="55" y="87.2">(4)</text>
<text x="33" y="111">(5)</text>
<text x="53" y="125.6">(5)</text>
<text x="34.4" y="135.5">(5)</text>
<text x="56.2" y="141.4">(5)</text>
<text x="57.5" y="146.6">(5)</text>
<text x="44.8" y="196.8">(5)</text>
<text x="46" y="208.7">(5)</text>
<text x="47.7" y="239.3">(5)</text>
</g>
</svg>
